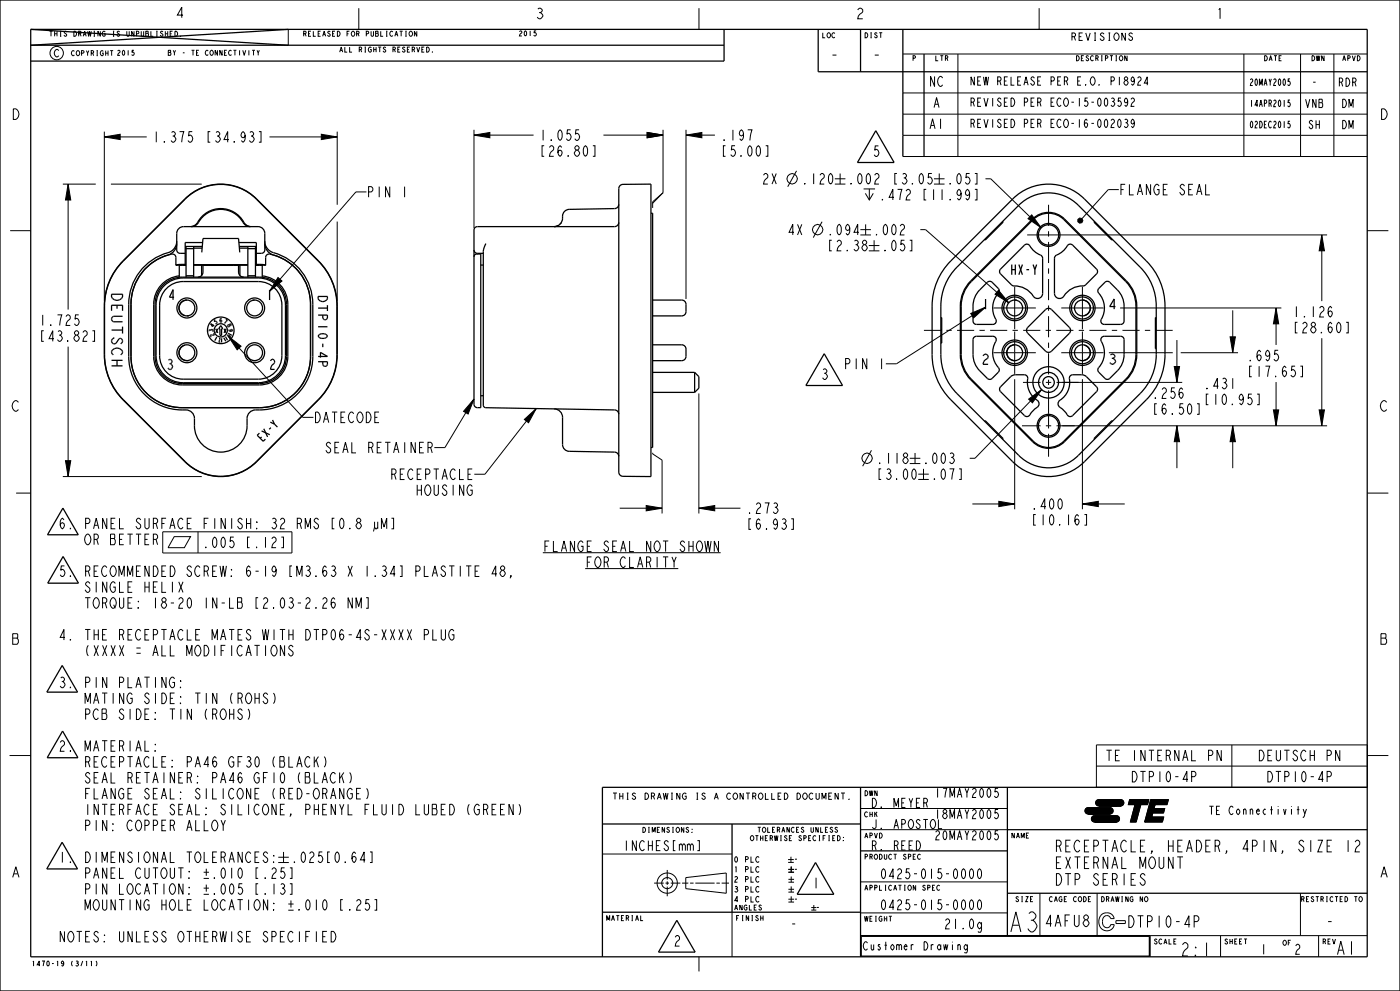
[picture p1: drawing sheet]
<svg xmlns="http://www.w3.org/2000/svg" width="420mm" height="297mm" viewBox="0 0 420 297" stroke-linecap="round" stroke-linejoin="round" font-family="sans-serif">
<g fill="none" stroke="#000" stroke-width=".3">
<path d="M54.2 10.8l.1 .1zM86.5 8.8v4.8M107.6 2.5v6.3M209.7 2.5v6.3M270.9 16.2h139.3M287.4 16.2v30.7M311.7 2.5v6.3M373.2 16.2v30.7M390.2 16.2v30.7M400.2 16.2v30.7M31.3 39.4v50.7M101.2 39.4v22"/>
<path d="M142.2 38.9v29.5M194.1 39.7l4.8 .8-4.8 .8zM198.9 38.9v18.9M205.8 38.9v50.7M270.9 34.2h139.3M270.9 27.9h139.3M339.3 29.8l.6-.4 .4 .4-.1 .6a1.68 1.68 0 0 0-.9 1.5h1M344.4 24.9h-1.1l.9-1.9v2.5M18.8 55.2h9.9M20.4 55.2l.8 4.7h-1.6zM20.4 55.2v37.6M31.3 41l4.8-.8v1.6z"/>
<path d="M31.3 41h12.7M33.3 55.2h27.2M80.9 41h20.3M96.4 40.2l4.8 .8-4.8 .8zM142.2 40.5l4.8-.8v1.6zM142.2 40.5h17.9M181 40.5h17.9M198.9 57.8l-3.1 2.7v1.8M198.9 57.8l-3.1 3.1M205.8 40.5l4.8-.8v1.6zM205.8 40.5h8.7M239 51.2l-2.7 4.8"/>
<path d="M250.4 53.6h3.2M250.4 55.2h3.2M252 52v3.2M259.6 57.9l1.2 2 1.2-2M260.8 56.6v3.3M264.7 59.7l.1 .2zM268.2 59.1h-1.5l1.2-2.3v3.1M269.3 56.8h1.3l-.7 3.1M270.9 40.6h139.3M270.9 46.9h139.3M271.8 57.3l.5-.5h.3l.5 .5a1.23 1.23 0 0 1-.8 1.3l-.5 1.3h1.3M277.9 56.8h-.7v3.1h.7"/>
<path d="M280.1 56.8v3.1M280.2 53.6h3.2M280.2 55.2h3.2M281.8 52v3.2M282.6 56.8v3.1M285 59.7l.2 .2zM288.3 57.8l-.1 .5-.5 .3-.5-.3a1.24 1.24 0 0 1 .5-1.5 2.15 2.15 0 0 1 0 3.1l-.5-.5M290.9 57.8l-.2 .5-.5 .3-.4-.3a1.24 1.24 0 0 1 .4-1.5 2.15 2.15 0 0 1 0 3.1l-.4-.5M292.5 56.8h.6v3.1h-.6M295.6 53.6h1.6l15.2 14.7M335.7 56.8h-3.2l-7.9 8.7M3 69.1h6.2"/>
<path d="M101.2 66.4v23.7M246.6 66.4l-2.6 4.8M258.1 68.8h3.2M258.1 70.4h3.2M259.7 67.2v3.2M260.6 73.6h3.2M260.6 75.2h3.2M262.2 72v3.2M276.1 68.8h1.6l24.9 21.9M308.2 70.4h89.9M309.5 64.4l2.9 3.9-4-2.8zM323.4 65.8l.5-.5 .7 .2 .3 .6-.3 .6-.7 .2-.5-.4z"/>
<path d="M396.5 70.4l.8 4.8h-1.6zM396.5 70.4v19.8M410.2 69.1h6.3M299.6 87l3 3.7-4.1-2.5zM336 92.3h48.4M369.8 93v12.7M382.8 92.3l.8 4.8h-1.6zM382.8 92.3v11.1M20.4 103.9v38.9M68.5 100.8l3.8 3-1.2 1zM68.5 100.8l22.3 24.3h3.2M209.7 117.9v36"/>
<path d="M304.4 113.6v39M308.6 119.6l3.9-2.8-2.8 3.9zM312.5 116.8l-20 20.5h-1.6M318.7 114.6h36M324.7 113.6v39M332.7 105.7h19.1M352.3 109.8h1.6l-.8 4.8zM353.1 101.9v12.7M354.2 105.7h17.2M369 100.9h1.6l-.8 4.8zM382.8 114.5v13.1M396.5 101.4v26.2"/>
<path d="M19.6 138.1h1.6l-.8 4.7zM195.8 135.7v.3l2.8 1.9v16M261.4 135l-2.6 4.7M272.9 137.3h3.2M272.9 138.9h3.2M274.5 135.8v3.1M318.7 127.6h79.4M353.1 127.6l.8 4.8h-1.6zM353.1 127.6v12.7M369.8 127.6l.8 4.8h-1.6zM369.8 127.6v12.7M382 122.8h1.6l-.8 4.8z"/>
<path d="M395.7 122.8h1.6l-.8 4.8zM4.8 147.8h4.4M18.8 142.8h41.7M48.8 159.4h38.8v6.3h-38.8zM59.4 159.4v6.3M117.4 155.3h.7v3.2h-.7M185.9 152.3h12.7M193.9 151.5l4.7 .8-4.7 .8zM209.7 152.3l4.7-.8v1.6zM209.7 152.3h12.4M275.5 142.1h3.1M275.5 143.7h3.1"/>
<path d="M277.1 140.5v3.2M291.7 151h12.7M299.6 150.2l4.8 .8-4.8 .8zM324.7 151l4.8-.8v1.6zM324.7 151h12.7M410.2 147.8h6.3M52.3 160.8h4.9l-1.9 3.3h-4.9zM61.7 163.9l.2 .2zM64.1 161.2l.3-.2a2.15 2.15 0 0 1 0 3.1 2.25 2.25 0 0 1-.3-2.9zM66.6 161.2l.3-.2a2.15 2.15 0 0 1 0 3.1 2.25 2.25 0 0 1-.3-2.9zM70.1 161h-.9l-.2 1.3 .3-.3a1.06 1.06 0 0 1 1 1.1 1.06 1.06 0 0 1-1 1l-.4-.5M74.9 161h-.7v3.1h.7"/>
<path d="M76.9 163.9l.2 .2zM79.6 161v3.1M81.6 161.5l.4-.5h.3l.5 .5a1.23 1.23 0 0 1-.8 1.3l-.4 1.3h1.2M84.4 161h.6v3.1h-.6M109.8 179.1h.7v3.2h-.7M153.3 172.8l-.1-.3 .1 .3-.3 .5M162.8 165.6h53.4M175.5 170.4h28M87.9 193.9l-.5-.5a.73 .73 0 0 0-.8 .8l.5 .5a.94 .94 0 0 1 .8 1 .94 .94 0 0 1-.8 .9l-.6-.8M136.2 189.2l-.5-.6a1.69 1.69 0 0 0-1.1 1.6 1.69 1.69 0 0 0 1.1 1.6l.5-.5v-1.1h-.7M74.4 212.5a2.82 2.82 0 0 1 0 3.1M82 207.7a2.82 2.82 0 0 1 0 3.2"/>
<path d="M2.9 226.4h6.3M97.3 226.7a2.82 2.82 0 0 1 0 3.2M104.9 231.5a2.82 2.82 0 0 1 0 3.2M110 236.3a2.82 2.82 0 0 1 0 3.1M329 239.9l.6-.3h6.6a.95 .95 0 0 1 .9 .9 .95 .95 0 0 1-.8 1h-6.7a.95 .95 0 0 1-.8-.5 .95 .95 0 0 1 .2-1.1zM338.9 239.6h5.8l-.4 1.5h-2.1l-1.4 5.3h-1.7l1.4-5.3h-2zM345.2 239.6h5.3l-.4 1.5h-3.6l-3.1 5.3zM345.2 239.6h5.3l-.4 1.5h-3.6l-.3 1.2h3.2l-.3 1.3h-3.3l-.3 1.3h3.6l-.4 1.5h-5.3zM410.2 226.4h6.3M18.7 255.3v3.2M21.1 258.2l.1 .3zM25.7 255.3a1.59 1.59 0 0 1 1.4 1 1.59 1.59 0 0 1-.3 1.7l-.5 .5h-.6z"/>
<path d="M28.9 255.3v3.2M30.6 258.5v-3.2l.8 2.7 .8-2.7v3.2M33.3 256.9h.8M34.6 255.3h-1.3v3.2h1.3M37.1 255.3v3.2l-1.3-3.2v3.2M39.7 255.9l-.5-.6a.73 .73 0 0 0-.8 .8l.5 .5a.94 .94 0 0 1 .8 1 .94 .94 0 0 1-.8 .9l-.7-.8M41.6 255.3v3.2M43.6 255.6l.3-.3a1.69 1.69 0 0 1 1.2 1.6 1.69 1.69 0 0 1-1.2 1.6l-.3-.3a2.08 2.08 0 0 1 0-2.6zM47.3 255.3v3.2l-1.3-3.2v3.2M48.4 258.5l.8-3.2 .8 3.2M48.7 257.4h1M51.1 255.3v3.2h1.3"/>
<path d="M56 255.3h1.6M56.8 255.3v3.2M58.9 255.6l.3-.3a1.69 1.69 0 0 1 1.1 1.6 1.69 1.69 0 0 1-1.1 1.6l-.3-.3a2.08 2.08 0 0 1 0-2.6zM61.2 255.3v3.2h1.3M63.8 256.9h.8M65.1 255.3h-1.3v3.2h1.3M66.3 256.9h.8l.5-.5v-.5l-.5-.6h-.8v3.2M67.1 256.9l.5 1.6M68.7 258.5l.8-3.2 .8 3.2M69 257.4h1M72.7 255.3v3.2l-1.3-3.2v3.2M75.2 255.9l-.5-.6a1.69 1.69 0 0 0-1.1 1.6 1.69 1.69 0 0 0 1.1 1.6l.5-.5"/>
<path d="M76.5 256.9h.8M77.8 255.3h-1.3v3.2h1.3M80.3 255.9l-.5-.6a.73 .73 0 0 0-.8 .8l.5 .5a.94 .94 0 0 1 .8 1 .94 .94 0 0 1-.8 .9l-.6-.8M82 258.2l.2 .3zM82 256.4l.2 .2zM83.5 256.9h3.1M83.5 258.5h3.1M85.1 255.3v3.2M88.3 258.2l.1 .3zM90.7 255.6l.3-.3a2.15 2.15 0 0 1 0 3.2 2.25 2.25 0 0 1-.3-2.9zM92.9 255.9l.5-.6h.3l.5 .6a1.23 1.23 0 0 1-.8 1.3l-.5 1.3h1.3M96.7 255.3h-.9l-.2 1.3 .3-.2a1.06 1.06 0 0 1 1 1 1.06 1.06 0 0 1-1 1.1l-.5-.5"/>
<path d="M98.9 255.3h-.6v3.2h.6M100.8 255.6l.3-.3a2.15 2.15 0 0 1 0 3.2 2.25 2.25 0 0 1-.3-2.9zM103.5 258.2l.2 .3zM106.7 255.9l-.5-.6a2.15 2.15 0 0 0 0 3.2 1.05 1.05 0 0 0 0-1.9l-.4 .3-.2 .5M109.6 257.7h-1.5l1.1-2.4v3.2M111 255.3h.6v3.2h-.6M154 241v3.2l-1.3-3.2v3.2M155.7 241a2.82 2.82 0 0 1 0 3.2M180.7 255.9h38.9M236.4 257.6h1.7M236.4 258.5h1.7M237.3 256.8v1.7"/>
<path d="M237.4 259.7v1.7M258.2 242.3h44M258.2 248.7h44M325.8 242.3l.6-.3h6.6a.95 .95 0 0 1 .9 .9 .95 .95 0 0 1-.8 1l-6.7 .1a.95 .95 0 0 1-.8-.6 .95 .95 0 0 1 .2-1.1zM326.4 244l6.7-.1zM327.7 244.7l.7-.2h6.5a.95 .95 0 0 1 1 .8 .95 .95 0 0 1-.9 1l-6.6 .1a.95 .95 0 0 1-.9-.6 .95 .95 0 0 1 .2-1.1zM328.4 246.4l6.6-.1zM329.6 241.5h6.7zM333.1 243.9l-6.7 .1a.95 .95 0 0 1-.9-1 .95 .95 0 0 1 .9-1h6.6a.95 .95 0 0 1 .9 1 .95 .95 0 0 1-.9 1M335 246.4h-6.6a.95 .95 0 0 1-1-1 .95 .95 0 0 1 1-.9h6.5a.95 .95 0 0 1 1 .9 .95 .95 0 0 1-1 1M336.3 241.5h-6.7a.95 .95 0 0 1-.9-.9 .95 .95 0 0 1 .9-1h6.6a.95 .95 0 0 1 .9 1 .95 .95 0 0 1-.9 .9M345.8 243.6l-.3 1.3h3.6l-.4 1.5h-5.3z"/>
<path d="M346.5 241.1l-.3 1.2h3.2l-.3 1.3h-3.3l-2.4 2.8zM406.5 252.4l.6-.6h.3l.5 .6a1.35 1.35 0 0 1-.8 1.5l-.6 1.4h1.4M87 260.1h.6v3.2h-.6M87 264.8h.6v3.2h-.6M99.3 279.1a1.59 1.59 0 0 1 1.4 1 1.59 1.59 0 0 1-.2 1.7l-.5 .5h-.7zM112.4 269.6h.6v3.2h-.6M196.2 264.7h2.9M199.6 264.7h1.1M200.2 260.7v2.9M200.2 264.1v1.1M200.2 265.7v2.9M201.2 264.7h2.9"/>
<path d="M204.6 264.7h1.9M205.7 263l12.2-1.4v6.1l-12.2-1.4zM207 264.7h1.1M208.6 264.7h5.8M214.9 264.7h1.1M216.5 264.7h2.2M219.6 273.4v13.4M236.5 260.6h1.7M236.5 269.5h1.7M236.5 266.5h1.7M236.5 263.5h1.7M236.5 261.4h1.7"/>
<path d="M236.5 270.3h1.7M236.5 267.4h1.7M236.5 264.4h1.7M237.4 262.7v1.7M237.4 265.7v1.7M237.4 268.6v1.7M243.4 272h1.5M243.4 272.8h1.5M244.1 271.2v1.6M258.2 273.6h44M258.2 264.3h44M312 267.7v12.7"/>
<path d="M329.1 267.7v12.7M330.4 274.2l.9-.5 1.1-.1 .8 .2 .7 .7 .4 .8h-1.1l-.5-.7-.7-.2-.9 .4-.3 .9 .1 1.4 .7 .8h1l.6-.8h1.1l-.3 .9-.7 .6-.8 .3h-.9l-.8-.3-.7-.6-.4-1v-1l.2-1.1zM337.6 275.9h-2.8v.9h2.8M209.7 286.8v4.3M345 280.4h65.2M366.2 280.4v6.4M395.6 280.4v6.4"/>
<circle cx="17" cy="15.9" r="2.01"/>
<circle cx="237.6" cy="53.6" r="1.56"/>
<circle cx="245.3" cy="68.8" r="1.56"/>
<circle cx="260.1" cy="137.3" r="1.56"/>
<circle cx="200.2" cy="264.7" r="3"/>
<circle cx="200.2" cy="264.7" r="1.66"/>
</g>
<g fill="#000">
<path d="M20.4 55.2l.8 4.7h-1.6zM31.3 41l4.8-.8v1.6zM96.4 40.2l4.8 .8-4.8 .8zM142.2 40.5l4.8-.8v1.6zM194.1 39.7l4.8 .8-4.8 .8zM205.8 40.5l4.8-.8v1.6zM309.5 64.4l2.9 3.9-4-2.8zM323.4 65.8l.5-.5 .7 .2 .3 .6-.3 .6-.7 .2-.5-.4zM396.5 70.4l.8 4.8h-1.6zM299.6 87l3 3.7-4.1-2.5zM382.8 92.3l.8 4.8h-1.6zM68.5 100.8l3.8 3-1.2 1z"/>
<path d="M308.6 119.6l3.9-2.8-2.8 3.9zM352.3 109.8h1.6l-.8 4.8zM369 100.9h1.6l-.8 4.8zM353.1 127.6l.8 4.8h-1.6zM369.8 127.6l.8 4.8h-1.6zM382 122.8h1.6l-.8 4.8zM395.7 122.8h1.6l-.8 4.8zM19.6 138.1h1.6l-.8 4.7zM193.9 151.5l4.7 .8-4.7 .8zM209.7 152.3l4.7-.8v1.6zM299.6 150.2l4.8 .8-4.8 .8zM324.7 151l4.8-.8v1.6z"/>
<path d="M329 239.9l.6-.3h6.6a.95 .95 0 0 1 .9 .9 .95 .95 0 0 1-.8 1h-6.7a.95 .95 0 0 1-.8-.5 .95 .95 0 0 1 .2-1.1zM345.2 239.6h5.3l-.4 1.5h-3.6l-3.1 5.3zM325.8 242.3l.6-.3h6.6a.95 .95 0 0 1 .9 .9 .95 .95 0 0 1-.8 1l-6.7 .1a.95 .95 0 0 1-.8-.6 .95 .95 0 0 1 .2-1.1zM327.7 244.7l.7-.2h6.5a.95 .95 0 0 1 1 .8 .95 .95 0 0 1-.9 1l-6.6 .1a.95 .95 0 0 1-.9-.6 .95 .95 0 0 1 .2-1.1zM338.9 239.6h5.8l-.4 1.5h-2.1l-1.4 5.3h-1.7l1.4-5.3h-2zM345.8 243.6l-.3 1.3h3.6l-.4 1.5h-5.3zM346.5 241.1l-.3 1.2h3.2l-.3 1.3h-3.3l-2.4 2.8z"/>
</g>
<g fill="none" stroke="#000" stroke-width=".38">
<path d="M0 0h420v297h-420zM9.2 8.8h401v278h-401zM9.2 13.6h208M217.2 8.8v9.5h-208M245.5 8.8v12.7h164.7M258.2 8.8v12.7M270.9 8.8v38.1M277.2 16.2v30.7M262.7 39.2l5.5 9.5h-11zM55.5 59.7a15.1 15.1 0 0 1 21.4 0l18.6 18.6a19.1 19.1 0 0 1 5.6 13.4v14.6a19.1 19.1 0 0 1-5.6 13.5l-18.6 18.5a15.1 15.1 0 0 1-21.4 0l-18.5-18.5a19.1 19.1 0 0 1-5.6-13.5v-14.6a19.1 19.1 0 0 1 5.6-13.4zM186.1 55.5l.8-.2 8.4-.1v87.6h-8.4a1.27 1.27 0 0 1-1.3-1.3v-85zM36.9 78.2l18.6-18.6a15.2 15.2 0 0 1 21.5 0l18.6 18.6a19.1 19.1 0 0 1 5.6 13.5v14.6a19.1 19.1 0 0 1-5.6 13.5l-18.6 18.6a15.2 15.2 0 0 1-21.5 0l-18.6-18.6a19.1 19.1 0 0 1-5.6-13.5v-14.6a19.1 19.1 0 0 1 5.6-13.5z"/>
<path d="M53 73a3.6 3.6 0 0 1-2.6 3.4 15.4 15.4 0 0 0-11.1 14.8M53 72.3a3.6 3.6 0 0 1-2.6 3.4 16 16 0 0 0-11.8 15.5v15.6a16.3 16.3 0 0 0 17.8 16.1 2.54 2.54 0 0 1 1.9 2.5 8.7 8.7 0 0 0 3.9 9 7.9 7.9 0 0 0 11.9-6.8 4.6 4.6 0 0 1 .6-3.8 3.1 3.1 0 0 1 3.1-.9 16 16 0 0 0 16-16.1v-15.6a16.2 16.2 0 0 0-12.3-15.7 3.6 3.6 0 0 1-2.1-3.2M53.8 79.4l-1 .1-.1-2.6-.6-.7a15 15 0 0 0-12.8 15M53.8 79.4v3.7M55.6 75.9h-1.6a1.02 1.02 0 0 1-1-1v-5a2.03 2.03 0 0 1 2.1-2h22.3a2.03 2.03 0 0 1 2 2l-.1 5.5-.6 .5h-1.8M55.6 79.2l-2.8 .2M55.6 73.9h5.1M55.8 79.4h-2M55.8 79.5h-2M55.8 74.4h-.2l.2 .2M55.8 73.9v9.2M55.8 74.5h2.3"/>
<path d="M57.4 67.9l1.3-.6a9.6 9.6 0 0 1 5.7-4.6 8 8 0 0 1 9 4.3l.8 .6 .9 .3M57.4 67.9l.8-.1 .8-.5a8.5 8.5 0 0 1 7.2-4.5 7.8 7.8 0 0 1 6.9 4.2l1.1 .8 .9 .1M58.1 73.9v9.2M58.1 79.3h16.3M58.1 74.4h2.5M60.5 75.6l.4-4.1h10.7l.3 4.1M60.8 72.7h-5.2v6.6h.2M60.9 79.5h10.7M71.7 72.7h5.2v6.6h-.3M71.8 73.9h5.1M71.8 74.4h2.6M74.4 73.9v9.2"/>
<path d="M74.4 79.4h-16.3M74.4 74.5h2.2M76.6 79.4h2.1M76.6 79.5h2.1M76.6 74.4h.3l-.3 .2M76.6 73.9v9.2M76.9 79.2l2.8 .2M78.7 79.4l1 .1v-2.6l.6-.7a15 15 0 0 1 12.9 15M78.7 79.4v3.7M79.4 73a3.6 3.6 0 0 0 2.6 3.4 15.4 15.4 0 0 1 11.2 14.8M142.2 74.9a1.02 1.02 0 0 0 1 1h1.8M143 76.1l-.6 .3-.2 .6"/>
<path d="M143 76.1l.2 .1M144.2 79.4h.8M145.8 73l-.8 2.3v46.1l.2 .6 .5 .2 38.7 .7a1.27 1.27 0 0 1 1.2 1.2M168.3 66.8l-.3 .4M185.6 61.2a1.27 1.27 0 0 1-1.2 1.3l-13.6 .3a2.13 2.13 0 0 0-2 2.6 2.54 2.54 0 0 1-2.6 2.5l1.3-.3M185.6 66.6a1.27 1.27 0 0 1-1.2 1.3h-41.2a1.02 1.02 0 0 0-1 1v52.3a1.02 1.02 0 0 0 1 1h1v-46.1h-1.2M195.3 63.9h.5v70.2h-.5M285.2 78.2l18.6-18.6a15.2 15.2 0 0 1 21.5 0l18.6 18.6a19.1 19.1 0 0 1 5.6 13.5v14.6a19.1 19.1 0 0 1-5.6 13.5l-18.6 18.6a15.2 15.2 0 0 1-21.5 0l-18.6-18.6a19.1 19.1 0 0 1-5.6-13.5v-14.6a19.1 19.1 0 0 1 5.6-13.5zM300.8 66.4l.2 .2-5.4 5.3-.2-.1M316.7 76.6a8.8 8.8 0 0 0 3.9-3.3l.6-.1 .6 .3 7.2 7.1a1.02 1.02 0 0 1 0 1.5l-3.6 3.5a7.4 7.4 0 0 0-6.5 3.5 1.52 1.52 0 0 1-1.6 .2 1.52 1.52 0 0 1-1-1.4v-10.5zM328.4 66.4l-.2 .2 5.4 5.3 .1-.1M33.5 88.2h3.3a1.66 1.66 0 0 1-1.7 1.8 1.66 1.66 0 0 1-1.6-1.8z"/>
<path d="M33.5 93.1v-1.6h3.3v1.6M33.5 98.9h3.3M35.1 91.5v1M36.8 94.8h-2.8l-.5 .6v.4l.5 .6h2.8M36.8 97.9v2M39.3 91.2v15.6a15.4 15.4 0 0 0 15.3 15.4h23.2a15.3 15.3 0 0 0 15.4-15.4v-15.6M48.9 85.4a8.1 8.1 0 0 1 5.7-2.3h23.2a8.1 8.1 0 0 1 8.1 8.1v15.6a8.1 8.1 0 0 1-8.1 8.2h-23.2a8.1 8.1 0 0 1-8.1-8.2v-15.6a8.1 8.1 0 0 1 2.4-5.8zM49.2 85.7a8.1 8.1 0 0 1 5.7-2.4h22.6a8.1 8.1 0 0 1 8.1 8.1v15.2a8.1 8.1 0 0 1-8.1 8.1h-22.6a8.1 8.1 0 0 1-8.1-8.1v-15.2a8.1 8.1 0 0 1 2.4-5.7zM50.3 86.1a7 7 0 0 1 4.6-1.7h22.6a7.1 7.1 0 0 1 7.1 7v15.2a7.1 7.1 0 0 1-7.1 7h-22.6a7.1 7.1 0 0 1-7-7v-15.2a7 7 0 0 1 2.4-5.3zM53.8 82.7a8.5 8.5 0 0 0-7.7 8.5v15.6a8.5 8.5 0 0 0 8.5 8.6h23.2a8.5 8.5 0 0 0 8.5-8.6v-15.6a8.5 8.5 0 0 0-7.6-8.5M55.8 82.6h2.3M60.5 82.6v-3.2h.4v2.1a1.52 1.52 0 0 1-1.5 1.6"/>
<path d="M72 82.6v-3.2h-.4v2.1a1.52 1.52 0 0 0 1.5 1.6M74.4 82.6h2.2M204.5 89.9a1.27 1.27 0 0 1 1.3 1.3v2.2a1.27 1.27 0 0 1-1.3 1.3M282.3 95.2h.2v7.6h-.2M287.1 80.1l18.6-18.6a12.6 12.6 0 0 1 17.8 0l18.5 18.6a16.5 16.5 0 0 1 4.9 11.6v14.6a16.5 16.5 0 0 1-4.9 11.6l-18.5 18.6a12.6 12.6 0 0 1-17.8 0l-18.6-18.6a16.5 16.5 0 0 1-4.8-11.6v-14.6a16.5 16.5 0 0 1 4.8-11.6zM291.2 84.2l18.6-18.6a6.8 6.8 0 0 1 9.5 0l18.6 18.6a10.7 10.7 0 0 1 3.1 7.5v14.6a10.7 10.7 0 0 1-3.1 7.5l-18.6 18.6a6.8 6.8 0 0 1-9.5 0l-18.6-18.6a10.7 10.7 0 0 1-3.1-7.5v-14.6a10.7 10.7 0 0 1 3.1-7.5zM291.4 84.4l18.6-18.6a6.5 6.5 0 0 1 9.2 0l18.5 18.6a10.4 10.4 0 0 1 3.1 7.3v14.6a10.4 10.4 0 0 1-3.1 7.3l-18.5 18.6a6.5 6.5 0 0 1-9.2 0l-18.6-18.6a10.4 10.4 0 0 1-3-7.3v-14.6a10.4 10.4 0 0 1 3-7.3zM296.2 84.6l.5-.3 .7 .1 2.1 2a1.02 1.02 0 0 1 0 1.5 7 7 0 0 0-.6 8.3l-.2 .5-.6 .5h-5.2a1.02 1.02 0 0 1-1-1v-4.5a6.9 6.9 0 0 1 2-4.8zM300.2 80.6l7.1-7.1 .6-.3 .6 .1a10.2 10.2 0 0 0 4.1 3.5l.2 .6v10.5a1.52 1.52 0 0 1-1.1 1.5 1.52 1.52 0 0 1-1.7-.6 7.2 7.2 0 0 0-6.3-3.2l-3.5-3.5a1.02 1.02 0 0 1 0-1.5zM308.3 98.1l5.4-5.3a1.27 1.27 0 0 1 1.8 0l5.3 5.3a1.27 1.27 0 0 1 0 1.8l-5.3 5.3a1.27 1.27 0 0 1-1.8 0l-5.4-5.3a1.27 1.27 0 0 1 0-1.8zM329.6 86.4l2.1-2 .8-.1 .4 .3a14 14 0 0 1 3.5 3.9l.8 2.6v5.1a1.02 1.02 0 0 1-1 1h-4.9a1.02 1.02 0 0 1-.9-1.5 6.8 6.8 0 0 0-1-8.2zM346.9 95.2h-.3v9.3h.3"/>
<path d="M33.5 109.6h3.3M33.5 108h3.3M34 106.3l-.5-.6a1.67 1.67 0 0 1 1.6-1.4 1.67 1.67 0 0 1 1.7 1.4l-.6 .6M34.3 101.2l-.8 .8v.4l.5 .6 .8-.2 1.1-1.4a.85 .85 0 0 1 .9 1l-.6 .6M35.1 108v1.6M145 118.6h-.8M204.5 103.3a1.27 1.27 0 0 1 1.3 1.3v2.2a1.27 1.27 0 0 1-1.3 1.3M208.4 111.6l1.3 1.3v3.4l-1.3 1.3zM292.2 101.1l.7-.3h5a1.02 1.02 0 0 1 .8 1.5 6.8 6.8 0 0 0 1 8.2l-.2 1.1-1.9 1.8-.7 .3-.7-.3a14 14 0 0 1-3.5-3.9l-.8-2.5v-5.2zM303.2 112.9l1-.5 3.1-.1 .6 .2 .3 .4a7 7 0 0 0 2.9 7 1.36 1.36 0 0 1 .6 1.4 1.36 1.36 0 0 1-1 1.1l-2 2.2-.5 .2-.6-.1-7.4-7.3a1.02 1.02 0 0 1 0-1.5zM321 112.7l.8-.4 3.5 .2 3.7 3.4 .2 1-7.7 7.8-.6 .1-.5-.2-2-2.2a1.38 1.38 0 0 1-1-1.1 1.38 1.38 0 0 1 .6-1.4 6.5 6.5 0 0 0 2.8-6.7zM330.5 101.1l.8-.3h4.9a1.02 1.02 0 0 1 1 1v4.5a6.9 6.9 0 0 1-2 4.8l-2.3 2.3a1.02 1.02 0 0 1-1.4 0l-1.9-1.8a1.02 1.02 0 0 1 0-1.4 7 7 0 0 0 .6-8.4z"/>
<path d="M166.3 122.5a2.54 2.54 0 0 1 2.5 2.6v8.1a2.03 2.03 0 0 0 2 2.1l13.6 .2a1.27 1.27 0 0 1 1.2 1.3M295.4 126.2l.2-.1 5.4 5.3-.2 .2M333.7 126.2l-.1-.1-5.4 5.3 .2 .2M18.9 152.3l4.6 8h-9.2zM18.9 166.8l4.6 8h-9.2zM258.2 236v50.8M302.2 236v44.4M410.2 236h-229.5v50.8M180.8 246.9h77.4M219.6 246.9v26.5M258.2 255h44M302.2 248.7h108"/>
<path d="M180.7 273.4h77.5M302.2 267.7h108M258.2 280.4h86.8v6.4M258.4 280.6h86.4v6h-86.4z"/>
<circle cx="56.1" cy="92.3" r="3"/>
<circle cx="56.1" cy="92.3" r="2.38"/>
<circle cx="76.4" cy="92.3" r="2.38"/>
<circle cx="304.4" cy="92.3" r="2.38"/>
<circle cx="324.7" cy="92.3" r="3.3"/>
<circle cx="324.7" cy="92.3" r="2.38"/>
<circle cx="56.1" cy="105.7" r="3"/>
<circle cx="56.1" cy="105.7" r="2.38"/>
<circle cx="76.4" cy="105.7" r="3"/>
<circle cx="76.4" cy="105.7" r="2.38"/>
<circle cx="304.4" cy="105.7" r="3.3"/>
<circle cx="304.4" cy="105.7" r="2.38"/>
<circle cx="314.6" cy="114.6" r="3"/>
<circle cx="314.6" cy="114.6" r="1.73"/>
<circle cx="324.7" cy="105.7" r="3.3"/>
<circle cx="324.7" cy="105.7" r="2.38"/>
</g>
<!-- layer: AXES -->
<g fill="none" stroke="#000" stroke-width=".38">
<path d="M56.1 89.9a2.37 2.37 0 0 0-2.4 2.1 2.37 2.37 0 0 0 1.8 2.6M56.7 94.6l-.6 .1M76.4 89.9l-.6 .1M195.8 94.7h8.7M195.8 89.9h8.7M304.4 89.9l.6 .1M324.7 89.9a2.37 2.37 0 0 1 2.4 2.1 2.37 2.37 0 0 1-1.8 2.6M55.5 103.4a2.37 2.37 0 0 0-1.7 2.9 2.37 2.37 0 0 0 2.9 1.7M75.8 108h1.2M195.8 108.1h8.7M195.8 103.3h8.7M304.4 103.3a2.37 2.37 0 0 0-2.4 2.4 2.37 2.37 0 0 0 2.4 2.4"/>
<path d="M325.3 103.4a2.37 2.37 0 0 1 1.8 2.6 2.37 2.37 0 0 1-2.4 2.1"/>
<circle cx="76.4" cy="92.3" r="3"/>
<circle cx="304.4" cy="92.3" r="3.3"/>
</g>
<!-- layer: COSMETIC_SKETCH -->
<g fill="none" stroke="#000" stroke-width=".38">
<path d="M77.8 79.4h.9M303.5 79.3v3M304.6 79.3v3M305.7 79.3l1 3M306.7 79.3l-1 3M309.9 79.3l.6 1.5M311 79.3l-.5 1.5M52.2 89.1h-1.4l1.1-2.3v3M63.2 99l-.4-.1v.4M63.2 99v.1M63.2 99l.4-.3 .3 .3-.2 .3M64 99.9l.3 .5h-1.2v.3l.3 .2"/>
<path d="M64.1 97.4l-.3 .5-.6-.9 1.1 .6M64.6 95.8l-.4 .2 .2 .5 .1-.2a.38 .38 0 0 1 .6 .2 .38 .38 0 0 1-.4 .5h-.1M64.7 98.5l.6 1.3M65.3 98.5l-.6 1.3M66.2 97.6l.6 .9h-.3v2h-.5v-2h-.4zM66.5 95.6l-.4-.1-.1 .7M67.2 98.5l.6 1.3M67.7 95.7l.5 .3-.8 .9M67.8 98.5l-.6 1.3M68.5 99.9l1 .6M68.8 98.8l-.1 .3 .7 .2M68.9 97.4h-.5l-.2 .3 .5 .2 .2-.4"/>
<path d="M68.9 97.4l.1-.4 .4 .2-.1 .3h-.4M68.9 97.4v.1M80.9 86.9v3M295.7 89.6v3.1M303.5 80.8h1.1M307.9 80.8h.8M310.5 80.8v1.5M334.6 91.9h-1.7l1.3-2.3v3M50.6 108l.3-.3a.7 .7 0 0 1 .7 .8l-.4 .5M50.9 109h.3M51.2 109l.6 .7-.3 .8-.6 .3-.5-.5M65 101l-.6 1.1"/>
<path d="M65.7 101.4h.3l-.3 .8 .1 .4 .2-.2M66.5 101.4v1.2M67.1 101.2l.6 1.1M67.6 100.9l.7 1.1M68.2 100.4l.8 .3 .2 .3h-.4zM81.2 108.2l.4-.5h.3l.5 .5v.5a2.78 2.78 0 0 0-1.2 2h1.2M294.9 106.7l.6-.6h.4l.5 .6v.5a2.79 2.79 0 0 0-1.5 2h1.5M333.2 106.4l.3-.3a.78 .78 0 0 1 1 .8l-.6 .5M333.5 107.4h.4M333.9 107.4l.8 .8a1.08 1.08 0 0 1-1.2 1l-.5-.5M77.8 129.8l-.6 .7 1.8 1.8 .6-.7M78.5 130.9l-.4 .5"/>
<path d="M78.5 129.1l2.4 1.2M79.1 128.5l1.2 2.4M81.1 126.5l1.2 .6M81.3 128.2l-.5 .5M81.8 125.9l.5 1.2M82.3 127.1l.9 .9"/>
<circle cx="66.2" cy="99" r="4"/>
<circle cx="66.2" cy="99" r="1.98"/>
<circle cx="66.3" cy="96.3" r=".3"/>
<circle cx="69.6" cy="99" r=".3"/>
</g>
<!-- layer: DATUM_AXES -->
<g fill="none" stroke="#000" stroke-width=".38">
<path d="M195.8 117.6h12.6M195.8 111.6h12.6"/>
<circle cx="314.6" cy="70.4" r="3.4"/>
<circle cx="314.6" cy="70.4" r="3"/>
<circle cx="304.4" cy="92.3" r="3.8"/>
<circle cx="324.7" cy="92.3" r="3.8"/>
<circle cx="304.4" cy="105.7" r="3.8"/>
<circle cx="314.6" cy="114.6" r="4.7"/>
<circle cx="324.7" cy="105.7" r="3.8"/>
<circle cx="314.6" cy="127.6" r="3.4"/>
<circle cx="314.6" cy="127.6" r="3"/>
</g>
<g fill="none" stroke="#000" stroke-width=".3">
<path d="M314.6 61.4v6.3M314.6 69.3v1.6M314.6 72.5v6.3M277.2 99h5.1M283.9 99h1.6M287.1 99h5.1M293.8 99h1.6M297 99h5.2M298.1 92.3h12.7M303.8 99h1.6M304.4 85.9v12.7M304.4 99.4v12.7"/>
<path d="M307 99h5.1M313.7 99h1.6M314.6 80.4v1.6M314.6 83.6v6.4M314.6 91.6v1.5M314.6 94.7v6.4M316.9 99h5.1M318.4 92.3h12.7M323.6 99h1.6M324.7 85.9v12.7M324.7 99.4v12.7M326.8 99h5.2"/>
<path d="M333.5 99h1.6M336.7 99h5.2M343.5 99h1.6M346.7 99h5.1M298.1 105.7h12.7M306.9 114.6h5.3M313.8 114.6h1.6M314.6 102.7v1.6M314.6 105.9v6.3M314.6 113.8v1.6M314.6 117v11.4M317 114.6h6.6"/>
<path d="M318.4 105.7h12.7M306.6 127.6h5.6M313.8 127.6h1.6M314.6 130v6.9M317 127.6h5.4"/>
</g>
<!-- layer: DRAFT_ENTITY -->
<path d="M9.2 8.8l77.3 4.8M86.5 8.8l-77.3 4.8" fill="none" stroke="#000" stroke-width=".38"/>
<path d="M390.1 267.7v12.7" fill="none" stroke="#000" stroke-width=".3"/>
<!-- layer: DTM_CURVE -->
<path d="M95.4 88.8h2.8a1.41 1.41 0 0 1-1.4 1.6 1.41 1.41 0 0 1-1.4-1.6zM95.4 97.9h2.8M95.4 94.4h2.8v.9l-.2 .4-.2 .1-.7-.1-.3-.4v-.9M95.4 92.3h2.8M98.2 91.5v1.7M95.4 108.4h2.8v.9l-.2 .3-.2 .2-.7-.2-.3-.3v-.9M95.4 106.8h2.8l-2.1-1.2v1.6M95.7 100.4a1.71 1.71 0 0 1 2.5 .3l-.2 .4a1.71 1.71 0 0 1-2.6-.4zM96.8 103v1" fill="none" stroke="#000" stroke-width=".38"/>
<!-- layer: DWG_TABLE -->
<path d="M328.9 223.2h81.3v12.7h-81.3zM328.9 229.6h81.3M369.6 223.2v12.7" fill="none" stroke="#000" stroke-width=".3"/>
<!-- layer: NOTE -->
<path d="M83.4 83.2l1.2 1-3.7 3.1zM291.2 93.9l4.5-1.8-3.6 3.2zM142.2 119.6l-1.8 4.5-1.3-.8zM157.3 125.7l3.6-3.3-2.3 4.3z" fill="#000"/>
<path d="M109.9 57.5h-3.1l-25.9 29.8M83.4 83.2l1.2 1-3.7 3.1zM291.2 93.9l4.5-1.8-3.6 3.2zM295.7 92.1l-26.8 16.9h-3.1M142.2 119.6l-1.8 4.5-1.3-.8zM142.2 119.6l-8.7 14.5h-3.2M157.3 125.7l3.6-3.3-2.3 4.3zM160.9 122.4l-15.4 19.7h-3.2" fill="none" stroke="#000" stroke-width=".3"/>
<!-- layer: SYMBOL -->
<path d="M247.3 106l5.5 9.5h-11zM18.7 199.4l4.6 8h-9.3zM18.8 219.1l4.6 8h-9.2zM18.6 252.4l4.7 8h-9.3zM244.7 258.5l5.5 9.5h-11zM203 275.8l5.5 9.6h-11z" fill="none" stroke="#000" stroke-width=".38"/>
<text font-size="7.8" x="302.4" y="279.3">A3</text>
<g font-size="5.2">
<text x="248.7" y="18.5">-</text>
<text x="261.4" y="18.5">-</text>
<text x="354" y="286.5">2:1</text>
<text x="400.6" y="286.1">A1</text>
</g>
<g font-size="4.6">
<text x="316.2" y="255.3">RECEPTACLE, HEADER, 4PIN, SIZE 12</text>
<text x="316.2" y="260.3">EXTERNAL MOUNT</text>
<text x="316.2" y="265.3">DTP SERIES</text>
<text x="313.2" y="277.7">4AFU8</text>
<text x="338" y="278">DTP10-4P</text>
<text x="397.6" y="278">-</text>
</g>
<g font-size="4.1">
<text x="52.5" y="5.3">4</text>
<text x="160.4" y="5.6">3</text>
<text x="256.6" y="5.6">2</text>
<text x="364.5" y="5.6">1</text>
<text x="3.2" y="35.8">D</text>
<text x="413.7" y="35.8">D</text>
<text x="45.6" y="42.6">1.375</text>
<text x="61.5" y="42.6">[34.93]</text>
<text x="161.7" y="42.1">1.055</text>
<text x="161.7" y="46.8">[26.80]</text>
<text x="216.1" y="42.1">.197</text>
<text x="216.1" y="46.8">[5.00]</text>
<text x="261.6" y="46.9">5</text>
<text x="109.9" y="59.1">PIN 1</text>
<text x="228.4" y="55.2">2X</text>
<text x="240.3" y="55.2">.120</text>
<text x="254.2" y="55.2">.002</text>
<text x="267.5" y="55.2">[3.05</text>
<text x="283.9" y="55.2">.05]</text>
<text x="335.7" y="58.4">FLANGE SEAL</text>
<text x="236.1" y="70.4">4X</text>
<text x="247.9" y="70.4">.094</text>
<text x="261.8" y="70.4">.002</text>
<text x="247.9" y="75.2">[2.38</text>
<text x="264.3" y="75.2">.05]</text>
<text x="387.6" y="95">1.126</text>
<text x="11.5" y="97.5">1.725</text>
<text x="387.6" y="99.8">[28.60]</text>
<text x="11.5" y="102.3">[43.82]</text>
<text x="246.2" y="113.7">3</text>
<text x="253.1" y="110.6">PIN 1</text>
<text x="373.9" y="108.1">.695</text>
<text x="373.9" y="112.9">[17.65]</text>
<text x="345.5" y="119.4">.256</text>
<text x="360.9" y="116.5">.431</text>
<text x="3.2" y="123.2">C</text>
<text x="345.5" y="124.2">[6.50]</text>
<text x="360.9" y="121.3">[10.95]</text>
<text x="413.7" y="123.2">C</text>
<text x="94" y="126.7">DATECODE</text>
<text x="97.3" y="135.7">SEAL RETAINER</text>
<text x="116.9" y="143.7">RECEPTACLE</text>
<text x="262.8" y="138.9">.118</text>
<text x="262.8" y="143.7">[3.00</text>
<text x="276.6" y="138.9">.003</text>
<text x="279.2" y="143.7">.07]</text>
<text x="124.5" y="148.5">HOUSING</text>
<text x="223.7" y="153.9">.273</text>
<text x="309.1" y="152.6">.400</text>
<text x="17.4" y="158.5">6. PANEL SURFACE FINISH: 32 RMS [0.8 µM]</text>
<text x="223.7" y="158.7">[6.93]</text>
<text x="309.1" y="157.4">[10.16]</text>
<text x="24.9" y="163.2">OR BETTER</text>
<text x="163.5" y="165.3">FLANGE SEAL NOT SHOWN</text>
<text x="17.4" y="172.8">5. RECOMMENDED SCREW: 6-19 [M3.63 X 1.34] PLASTITE 48,</text>
<text x="175.9" y="170.1">FOR CLARITY</text>
<text x="24.9" y="177.5">SINGLE HELIX</text>
<text x="24.9" y="182.3">TORQUE: 18-20 IN-LB [2.03-2.26 NM]</text>
<text x="17.4" y="191.8">4. THE RECEPTACLE MATES WITH DTP06-4S-XXXX PLUG</text>
<text x="3.2" y="193.1">B</text>
<text x="24.9" y="196.6">(XXXX = ALL MODIFICATIONS</text>
<text x="413.7" y="193.1">B</text>
<text x="17.4" y="206.1">3. PIN PLATING:</text>
<text x="24.9" y="210.9">MATING SIDE: TIN (ROHS)</text>
<text x="24.9" y="215.6">PCB SIDE: TIN (ROHS)</text>
<text x="17.4" y="225.2">2. MATERIAL:</text>
<text x="24.9" y="229.9">RECEPTACLE: PA46 GF30 (BLACK)</text>
<text x="331.9" y="228">TE INTERNAL PN</text>
<text x="377.5" y="228">DEUTSCH PN</text>
<text x="24.9" y="234.7">SEAL RETAINER: PA46 GF10 (BLACK)</text>
<text x="24.9" y="239.4">FLANGE SEAL: SILICONE (RED-ORANGE)</text>
<text x="339.3" y="234.4">DTP10-4P</text>
<text x="380" y="234.4">DTP10-4P</text>
<text x="24.9" y="244.2">INTERFACE SEAL: SILICONE, PHENYL FLUID LUBED (GREEN)</text>
<text x="24.9" y="249">PIN: COPPER ALLOY</text>
<text x="3.2" y="262.9">A</text>
<text x="24.9" y="263.3">PANEL CUTOUT: ±.010 [.25]</text>
<text x="413.7" y="262.9">A</text>
<text x="24.9" y="268">PIN LOCATION: ±.005 [.13]</text>
<text x="243.5" y="266.2">1</text>
<text x="24.9" y="272.8">MOUNTING HOLE LOCATION: ±.010 [.25]</text>
<text x="17.4" y="282.3">NOTES: UNLESS OTHERWISE SPECIFIED</text>
<text x="201.9" y="283.5">2</text>
</g>
<g font-size="3.9">
<text x="278.6" y="25.9">NC</text>
<text x="279.8" y="32.2">A</text>
<text x="278.6" y="38.6">A1</text>
<text x="186.7" y="254.9">INCHES[mm]</text>
<text x="263.9" y="263.4">0425-015-0000</text>
<text x="263.9" y="272.7">0425-015-0000</text>
<text x="236.9" y="278.4">-</text>
<text x="283.1" y="278.4">21.0g</text>
<text x="377.9" y="286">1</text>
<text x="388.1" y="286">2</text>
</g>
<g font-size="3.6">
<text x="280.2" y="239">17MAY2005</text>
<text x="261.2" y="242">D. MEYER</text>
<text x="280.2" y="245.4">18MAY2005</text>
<text x="261.2" y="248.3">J. APOSTOL</text>
<text x="280.2" y="251.7">20MAY2005</text>
<text x="261.2" y="254.8">R. REED</text>
</g>
<g font-size="3.3">
<text x="290.8" y="25.5">NEW RELEASE PER E.O. P18924</text>
<text x="393.3" y="25.9">-</text>
<text x="401.3" y="25.9">RDR</text>
<text x="290.8" y="31.9">REVISED PER ECO-15-003592</text>
<text x="391.3" y="32.2">VNB</text>
<text x="402.3" y="32.2">DM</text>
<text x="290.8" y="38.2">REVISED PER ECO-16-002039</text>
<text x="392.3" y="38.6">SH</text>
<text x="402.3" y="38.6">DM</text>
<text x="362.4" y="244.1">TE Connectivity</text>
<text x="258.7" y="284.7">Customer Drawing</text>
</g>
<g font-size="2.9">
<text x="16" y="17.1">C</text>
<text x="321.1" y="12.1">REVISIONS</text>
</g>
<g font-size="2.6">
<text x="374.8" y="25.6">20MAY2005</text>
<text x="374.8" y="32">14APR2015</text>
<text x="374.8" y="38.3">02DEC2015</text>
<text x="238" y="258.5">-</text>
<text x="238" y="261.5">-</text>
<text x="238" y="270.5">-</text>
<text x="244.6" y="273">-</text>
</g>
<g font-size="2.5">
<text x="184.4" y="239.6">THIS</text>
<text x="193.7" y="239.6">DRAWING</text>
<text x="208.5" y="239.6">IS</text>
<text x="214.1" y="239.6">A</text>
<text x="217.8" y="239.6">CONTROLLED</text>
<text x="238.2" y="239.6">DOCUMENT.</text>
</g>
<g font-size="2.2">
<text x="220" y="258.4">0</text>
<text x="220" y="261.4">1</text>
<text x="223.2" y="258.4">PLC</text>
<text x="223.2" y="261.4">PLC</text>
<text x="220" y="264.4">2</text>
<text x="220" y="267.4">3</text>
<text x="223.2" y="264.4">PLC</text>
<text x="223.2" y="267.4">PLC</text>
<text x="220" y="270.3">4</text>
<text x="223.2" y="270.3">PLC</text>
</g>
<g font-size="2">
<text x="14.6" y="10.9">THIS</text>
<text x="21.6" y="10.9">DRAWING</text>
<text x="32.9" y="10.9">IS</text>
<text x="37.1" y="10.9">UNPUBLISHED.</text>
<text x="90.7" y="10.9">RELEASED</text>
<text x="103.4" y="10.9">FOR</text>
<text x="109.1" y="10.9">PUBLICATION</text>
<text x="155.5" y="10.8">2015</text>
<text x="246.5" y="11.3">LOC</text>
<text x="259.2" y="11.3">DIST</text>
<text x="21.2" y="16.7">COPYRIGHT 2015</text>
<text x="50.2" y="16.6">BY - TE CONNECTIVITY</text>
<text x="101.6" y="15.6">ALL</text>
<text x="107.3" y="15.6">RIGHTS</text>
<text x="117.1" y="15.6">RESERVED.</text>
<text x="273.6" y="18.2">P</text>
<text x="280.4" y="18.2">LTR</text>
<text x="322.6" y="18.2">DESCRIPTION</text>
<text x="379" y="18.2">DATE</text>
<text x="393.2" y="18.2">DWN</text>
<text x="402.5" y="18.2">APVD</text>
<text x="259.2" y="238.5">DWN</text>
<text x="259.2" y="244.8">CHK</text>
<text x="192.5" y="249.5">DIMENSIONS:</text>
<text x="224.9" y="252">OTHERWISE</text>
<text x="227.1" y="249.5">TOLERANCES</text>
<text x="239" y="252">SPECIFIED:</text>
<text x="242.5" y="249.5">UNLESS</text>
<text x="259.2" y="251.2">APVD</text>
<text x="303.2" y="251.2">NAME</text>
<text x="259.2" y="257.5">PRODUCT</text>
<text x="270.4" y="257.5">SPEC</text>
<text x="259.2" y="266.8">APPLICATION</text>
<text x="276.1" y="266.8">SPEC</text>
<text x="181.7" y="275.9">MATERIAL</text>
<text x="220.1" y="272.8">ANGLES</text>
<text x="220.6" y="275.9">FINISH</text>
<text x="304.5" y="270.2">SIZE</text>
<text x="314.6" y="270.2">CAGE</text>
<text x="321.6" y="270.2">CODE</text>
<text x="330.1" y="270.2">DRAWING</text>
<text x="341.4" y="270.2">NO</text>
<text x="390.1" y="270.2">RESTRICTED</text>
<text x="405.6" y="270.2">TO</text>
<text x="259.2" y="276.1">WEIGHT</text>
<text x="346" y="282.9">SCALE</text>
<text x="367.2" y="282.9">SHEET</text>
<text x="384.7" y="283.3">OF</text>
<text x="396.6" y="282.9">REV</text>
<text x="9.3" y="289.5">1470-19</text>
<text x="20.6" y="289.5">(3/11)</text>
</g>
</svg>
